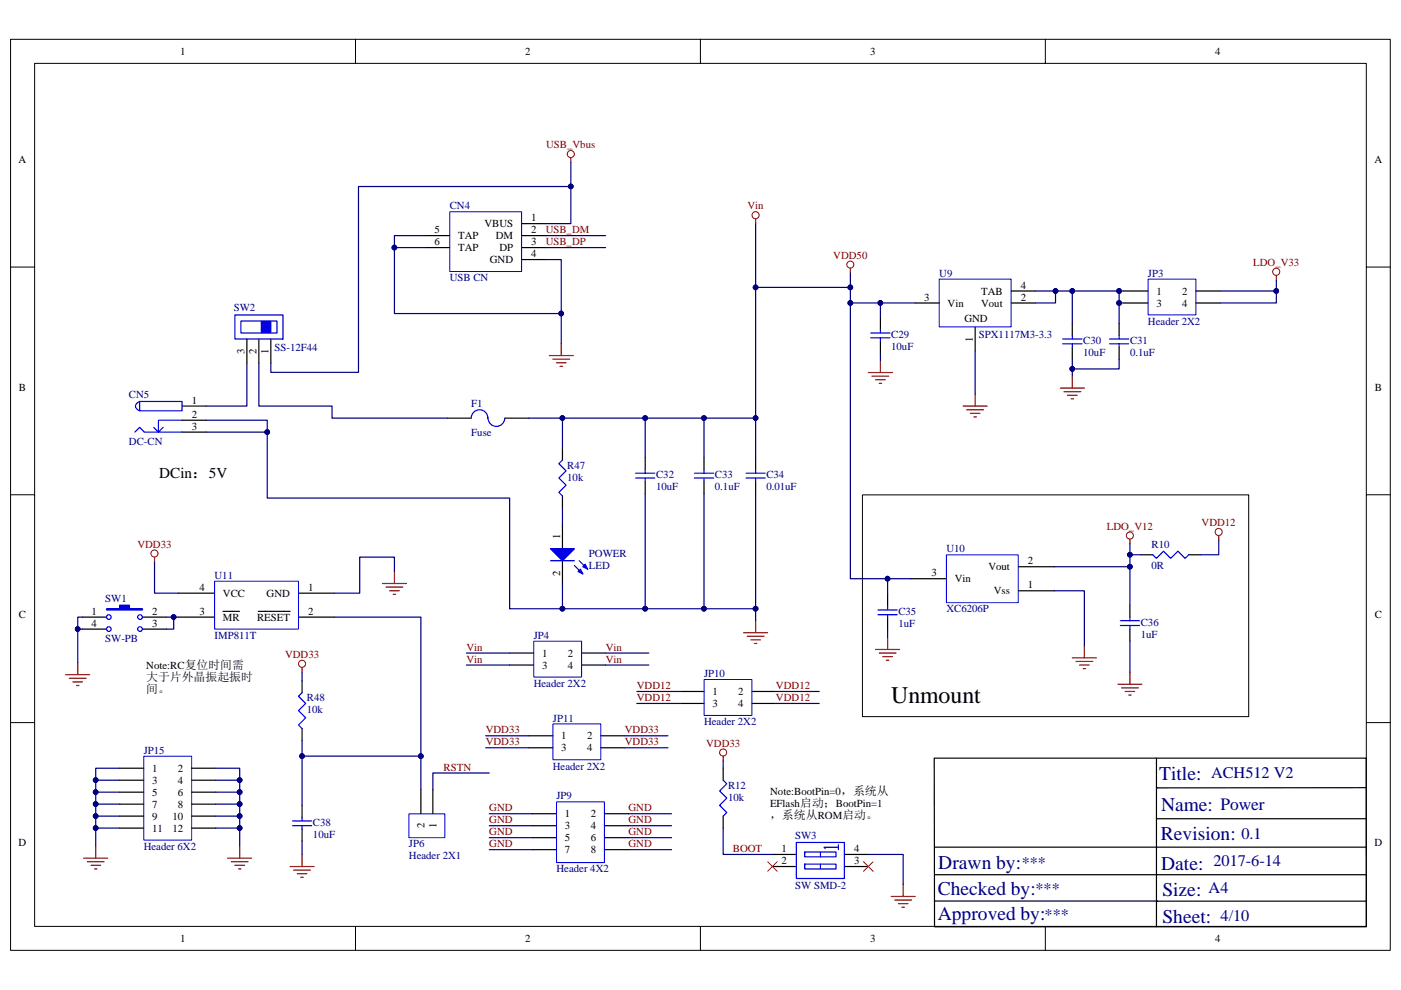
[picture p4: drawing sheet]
<svg xmlns="http://www.w3.org/2000/svg" width="297mm" height="210mm" viewBox="0 0 297 210" stroke-linecap="round" stroke-linejoin="round" font-family="sans-serif">
<path d="M2.2 8.3h292.6v193.3h-292.6z" fill="none" stroke="#000" stroke-width=".21"/>
<path d="M7.4 13.5h282.3v183h-282.3z" fill="#fff"/>
<g fill="none" stroke="#000" stroke-width=".21">
<path d="M7.3 13.4h282.4v183.1h-282.4zM75.4 8.3v5.1M148.5 8.3v5.1M221.6 8.3v5.1M2.2 56.6h5.1M289.7 56.6h5.1M2.2 104.9h5.1M289.7 104.9h5.1M2.2 153.3h5.1M289.7 153.3h5.1M75.4 196.5v5.1M148.5 196.5v5.1"/>
<path d="M221.6 196.5v5.1"/>
</g>
<path d="M198.2 179.7h91.5M245.2 160.8v35.8M245.2 173.7h44.4M245.3 167.1h-.1h44.4M289.6 160.8h-91.5v35.8h91.6v-35.7M198.1 185.5h47M198.2 191.1h46.9M245.3 185.5h44.4M245.3 191.1h44.4" fill="none" stroke="#000" stroke-width=".25"/>
<path d="M116.5 75.4h5M117.2 76.2h3.6M118 76.9h2M118.7 77.7h.5M119 72.9v2.5" fill="none" stroke="#800000" stroke-width=".25"/>
<path d="M95.4 44.9h15.2v12.7h-15.2z" fill="#fff"/>
<path d="M95.4 44.9h15.2v12.7h-15.2z" fill="none" stroke="#00f" stroke-width=".21"/>
<g fill="none" stroke="#000" stroke-width=".25">
<path d="M90.3 50h5M90.3 52.5h5M110.6 47.4h5.1M110.6 50h5.1M110.6 52.5h5.1M110.6 55.1h5.1M38.6 91.7h5.1M38.6 89.1h5.1M38.6 86.1h5.1M94.8 88.7h5.1M107 88.7h5.1M119.2 95v2.6"/>
<path d="M149.3 97.1v2.5M160.2 97.1v2.5M119.2 105.2v2.6M119.2 111.3v5.1M119.2 118.9v5.1M149.3 102.2v2.5M160.2 102.2v2.5"/>
</g>
<circle cx="121" cy="32.7" r=".75" fill="none" stroke="#800000" stroke-width=".21"/>
<path d="M121 33.4v1.1" fill="none" stroke="#800000" stroke-width=".25"/>
<g fill="none" stroke="#00f" stroke-width=".25">
<path d="M28.6 91.7l1-1.1 1 1.1h8M29.6 85.2h9v1.9h-9zM29.6 85.2a1.02 1.02 0 0 0-.6 1.5l.6 .4M32.6 90.6l1 1.1M34.6 90.6l-1 1.1M38.6 89.1h-5v2.6M99.9 88.6a1.76 1.76 0 0 1 1.8-1.7 1.76 1.76 0 0 1 1.7 1.8M103.5 88.7a1.77 1.77 0 0 0 1.7 1.7 1.77 1.77 0 0 0 1.8-1.7M119.2 97.6l-.7 .7 1.5 1.6-1.5 1.5 1.5 1.5-1.5 1.5 .7 .8M149.3 99.6v.8M160.2 99.6v.8M147.2 101.4h4.1"/>
<path d="M147.2 100.4h4.1M149.3 101.4v.8M158.2 101.4h4M158.2 100.4h4M160.2 101.4v.8"/>
</g>
<path d="M116.7 116.4h5.1l-2.6 2.5z" fill="#00f"/>
<path d="M116.7 116.4h5.1l-2.6 2.5zM121.8 120l1.8 1.7M122.8 118.9l1.8 1.8" fill="none" stroke="#00f" stroke-width=".25"/>
<path d="M122.6 121.2l.5-.5 .5 1z" fill="#00f"/>
<path d="M122.6 121.2l.5-.5 .5 1z" fill="none" stroke="#00f" stroke-width=".25"/>
<path d="M123.6 120.2l.5-.5 .5 1z" fill="#00f"/>
<path d="M116.7 118.9h5.1M123.6 120.2l.5-.5 .5 1z" fill="none" stroke="#00f" stroke-width=".25"/>
<path d="M160.2 46.4v1M180.3 56.9v1M204.2 86.1h5.1M205 86.9h3.5M205.7 87.7h2.1M206.5 88.4h.5M206.8 83.6v2.5M157.7 134.2h5M158.4 135h3.6M159.2 135.7h2M160 136.5h.5M160.2 131.7v2.5" fill="none" stroke="#800000" stroke-width=".25"/>
<g fill="none" stroke="#800000" stroke-width=".21">
<circle cx="160.2" cy="45.6" r=".75"/>
<circle cx="180.3" cy="56.1" r=".75"/>
</g>
<path d="M199.2 59.2h15.2v10.1h-15.2z" fill="#fff"/>
<path d="M199.1 59.2h15.3v10.1h-15.3z" fill="none" stroke="#00f" stroke-width=".21"/>
<path d="M194 64.3h5.1M206.8 69.4v5M214.4 64.3h5.1M214.4 61.7h5.1" fill="none" stroke="#000" stroke-width=".25"/>
<path d="M243.4 59.2h10.2v7.6h-10.2z" fill="#fff"/>
<path d="M243.4 59.2h10.2v7.6h-10.2z" fill="none" stroke="#00f" stroke-width=".21"/>
<path d="M186.7 67.3v2.6M186.7 72.4v2.6M238.3 61.7h5.1M238.3 64.3h5.1M253.6 61.7h5.1M253.6 64.3h5.1M136.8 97.1v2.5M136.8 102.2v2.5M64 144.4v2.5M64 154.5v2.6M64 170.8v2.6M64 175.9v2.5" fill="none" stroke="#000" stroke-width=".25"/>
<circle cx="270.6" cy="57.6" r=".75" fill="none" stroke="#800000" stroke-width=".21"/>
<path d="M270.6 58.4v1M184.1 79h5.1M184.9 79.8h3.5M186.7 76.5v2.5M185.6 80.5h2.1M186.4 81.3h.5M61.5 183.8h5.1M62.3 184.6h3.5M63 185.3h2.1M63.8 186.1h.5M64 181.2v2.6" fill="none" stroke="#800000" stroke-width=".25"/>
<g fill="none" stroke="#00f" stroke-width=".25">
<path d="M184.6 70.6h4.1M184.6 71.6h4.1M186.7 69.9v.7M186.7 71.6v.8M136.8 99.6v.8M134.8 101.4h4M134.8 100.4h4M136.8 101.4v.8M64 146.9l-.7 .8 1.5 1.5-1.5 1.5 1.5 1.6-1.5 1.5 .7 .7M62 174.1h4.1M62 175.1h4.1M64 173.4v.7"/>
<path d="M64 175.1v.8"/>
</g>
<path d="M86.7 172.6h7.6v5.1h-7.6z" fill="#fff"/>
<path d="M86.7 172.6h7.6v5.1h-7.6z" fill="none" stroke="#00f" stroke-width=".21"/>
<path d="M227.3 68.6v2.5M227.3 73.7v2.5M237.3 68.6v2.5M237.3 73.7v2.5M89.2 167.5v5.1M91.8 167.5v5.1" fill="none" stroke="#000" stroke-width=".25"/>
<path d="M227.3 79.8v2.5M224.8 82.3h5.1M225.6 83.1h3.5M226.3 83.8h2.1M227.1 84.6h.5" fill="none" stroke="#800000" stroke-width=".25"/>
<path d="M225.3 71.9h4.1M225.3 72.9h4.1M227.3 71.1v.8M227.3 72.9v.8M235.2 71.9h4.1M235.2 72.9h4.1M237.3 71.1v.8M237.3 72.9v.8" fill="none" stroke="#00f" stroke-width=".25"/>
<path d="M182.9 105h81.8v47h-81.8z" fill="#fff"/>
<path d="M182.9 105h81.8v47h-81.8z" fill="none" stroke="#000" stroke-width=".21"/>
<g fill="none" stroke="#800000" stroke-width=".25">
<path d="M239.6 114.4v1M185.6 137.8h5.1M186.4 138.5h3.6M187.2 139.3h2M188.2 135.2v2.6M227.3 139.5h5.1M229.9 137v2.5M187.9 140h.5M228.1 140.3h3.6M228.9 141.1h2M229.7 141.8h.5M237 145.1h5.1"/>
<path d="M237.8 145.9h3.5M238.5 146.7h2.1M239.3 147.4h.5M239.6 142.6v2.5"/>
</g>
<circle cx="239.6" cy="113.6" r=".75" fill="none" stroke="#800000" stroke-width=".21"/>
<path d="M188.2 126.1v2.5M188.2 131.1v2.6M239.6 128.4v2.5M239.6 133.4v2.6" fill="none" stroke="#000" stroke-width=".25"/>
<path d="M186.2 129.4h4M186.2 130.4h4M188.2 128.6v.8M188.2 130.4v.7M237.5 131.7h4.1M237.5 132.7h4.1M239.6 130.9v.8M239.6 132.7v.7" fill="none" stroke="#00f" stroke-width=".25"/>
<path d="M200.7 117.7h15.2v10.1h-15.2z" fill="#fff"/>
<g fill="none" stroke="#00f" stroke-width=".21">
<path d="M55.4 70.4h2M55.4 70.1h2M55.4 69.9h2M55.4 69.6h2M55.4 69.4h2M55.4 69.1h2M55.4 68.9h2M55.4 68.6h2M55.4 68.3h2M55.4 68.1v2.5M55.6 68.1v2.5M55.9 68.1v2.5"/>
<path d="M56.2 68.1v2.5M56.4 68.1v2.5M56.7 68.1v2.5M56.9 68.1v2.5M57.2 68.1v2.5M57.4 68.1v2.5M200.7 117.7h15.2v10.1h-15.2z"/>
</g>
<path d="M52.3 71.9v5.1M54.9 71.9v5.1M57.4 71.9v5.1M241.8 117.7h2.6M252 117.7h2.6M193 122.7h7.7M215.9 125.3h7.6M215.9 120.2h7.6" fill="none" stroke="#000" stroke-width=".25"/>
<path d="M258.4 113.6v1M81.1 123.8h5.1M81.8 124.5h3.6M82.6 125.3h2M83.4 126.1h.5M83.6 121.2v2.6M64 141.6v1" fill="none" stroke="#800000" stroke-width=".25"/>
<g fill="none" stroke="#800000" stroke-width=".21">
<circle cx="258.4" cy="112.8" r=".75"/>
<circle cx="64" cy="140.8" r=".75"/>
</g>
<path d="M49.8 66.8h10.2v5.1h-10.2zM51.1 68.1h7.6v2.5h-7.6zM244.4 117.7l.8 .7 1.5-1.5 1.5 1.5 1.5-1.5 1.6 1.5 .7-.7" fill="none" stroke="#00f" stroke-width=".25"/>
<path d="M113.2 136h10.1v7.6h-10.1z" fill="#fff"/>
<path d="M113.2 136h10.1v7.6h-10.1z" fill="none" stroke="#00f" stroke-width=".21"/>
<path d="M108.1 138.5h5M123.3 138.5h5.1M108.1 141.1h5M123.3 141.1h5.1" fill="none" stroke="#000" stroke-width=".25"/>
<path d="M118 170.1h10.1v12.9h-10.1z" fill="#fff"/>
<path d="M118 170.1h10.1v12.9h-10.1z" fill="none" stroke="#00f" stroke-width=".21"/>
<g fill="none" stroke="#000" stroke-width=".25">
<path d="M112.9 172.6h5.1M112.9 175.1h5.1M112.9 177.7h5.1M128.1 172.6h5.1M128.1 175.1h5.1M128.1 177.7h5.1M153.3 162.9v2.6M153.3 173.1v2.5M112.9 180.2h5.1M128.1 180.2h5.1M163.8 181.2h5M163.8 183.8h5"/>
<path d="M179 181.2h5.1M179 183.8h5.1"/>
</g>
<path d="M153.3 165.5l.8 .7-1.5 1.6 1.5 1.5-1.5 1.5 1.5 1.5-.8 .8M168.8 178.7h10.2v7.6h-10.2zM177.8 179.7h-3.1l.3 .3M177.8 179.2v1M170.6 180.7h6.6v1h-6.6zM170.6 183.3h6.6v1h-6.6zM173.9 180.7v1M173.9 183.3v1" fill="none" stroke="#00f" stroke-width=".25"/>
<path d="M153.3 160.4v1M189 190.1h5M189.7 190.9h3.6M190.5 191.7h2M191.2 192.4h.5M191.5 187.6v2.5" fill="none" stroke="#800000" stroke-width=".25"/>
<circle cx="153.3" cy="159.6" r=".75" fill="none" stroke="#800000" stroke-width=".21"/>
<path d="M117.3 153.6h10.1v7.5h-10.1z" fill="#fff"/>
<path d="M117.2 153.5h10.2v7.6h-10.2z" fill="none" stroke="#00f" stroke-width=".21"/>
<path d="M112.1 156.1h5.1M112.1 158.6h5.1M127.4 156.1h5.1M127.4 158.6h5.1" fill="none" stroke="#000" stroke-width=".25"/>
<path d="M149.3 144.1h10.1v7.6h-10.1z" fill="#fff"/>
<path d="M149.3 144.1h10.1v7.6h-10.1z" fill="none" stroke="#00f" stroke-width=".21"/>
<path d="M144.2 146.7h5.1M144.2 149.2h5.1M159.4 146.7h5.1M159.4 149.2h5.1" fill="none" stroke="#000" stroke-width=".25"/>
<path d="M162.7 182.8l2.1 2M164.8 182.8l-2.1 2M183.1 182.8l2 2M185.1 182.8l-2 2" fill="none" stroke="#f00" stroke-width=".21"/>
<path d="M163.3 166.5h25.9v9.4h-25.9z" fill="#fff"/>
<path d="M163.3 166.5h25.9v9.4h-25.9z" fill="none" stroke="#fff" stroke-width=".21"/>
<path d="M31 139.8h22.9v8.4h-22.9z" fill="#fff"/>
<path d="M31 139.8h22.9v8.4h-22.9z" fill="none" stroke="#fff" stroke-width=".21"/>
<path d="M45.5 123.3h17.8v10.1h-17.8z" fill="#fff"/>
<path d="M45.5 123.3h17.8v10.1h-17.8z" fill="none" stroke="#00f" stroke-width=".21"/>
<path d="M17.5 130.9h5.1M30.2 130.9h5.1M37.8 130.9h7.7M37.8 125.8h7.7M47.3 129.7h3.5M54.8 129.7h2.7M57.6 129.7h1.1M58.8 129.7h2.7M63.3 130.9h7.6M63.3 125.8h7.6" fill="none" stroke="#000" stroke-width=".25"/>
<path d="M22.6 129.1h2.8v-.7h2v.7h2.8v.3h-7.6z" fill-rule="evenodd" fill="#00f"/>
<g fill="none" stroke="#00f" stroke-width=".25">
<path d="M22.6 129.1h2.8v-.7h2v.7h2.8v.3h-7.6z"/>
<circle cx="23.1" cy="133.4" r=".5"/>
<circle cx="23.1" cy="130.9" r=".5"/>
<circle cx="29.7" cy="133.4" r=".49"/>
<circle cx="29.7" cy="130.9" r=".49"/>
</g>
<path d="M17.5 133.4h5.1M30.2 133.4h5.1" fill="none" stroke="#000" stroke-width=".25"/>
<path d="M32.8 118.2v1M13.9 143.1h5.1M14.7 143.9h3.6M15.4 144.6h2.1M16.2 145.4h.5M16.5 140.5v2.6" fill="none" stroke="#800000" stroke-width=".25"/>
<circle cx="32.7" cy="117.4" r=".75" fill="none" stroke="#800000" stroke-width=".21"/>
<g fill="none" stroke="#000080" stroke-width=".25">
<path d="M121 34.5v12.9h-5.3M121 39.6h-45v39.4h-18.6v-2M83.6 52.5h6.7M90.3 50h-6.7v16.5h35.4M115.7 52.5h12.7M115.7 50h12.7M115.7 55.1h3.3v17.8M160.2 47.4v13.6M180.3 57.9v6.4h13.7M270.6 59.4v4.9h-11.9M52.3 77v9.1h-8.6M54.9 77v9.1h15.5v2.6h24.4"/>
<path d="M180.3 64.3v58.4h12.7M180.3 61h-20.1v27.7M186.7 64.3v3M186.7 75v1.5M206.8 74.4v9.2M219.5 61.7h4.3v2.6h-4.3M223.8 61.7h14.5M227.3 61.7v6.9M227.3 76.2v3.6M237.3 76.2v2.1h-10M237.3 61.7v6.9M237.3 64.3h1"/>
<path d="M258.7 61.7h11.9M43.7 89.1h13v2.6h-13M56.7 91.7v13.9h51.4v23.5h11.1M112.1 88.7h7.1v6.3M119.2 88.7h17.6v8.4M136.8 88.7h12.5v8.4M149.3 88.7h10.9v8.4M32.8 119.2v6.6h5M119.2 107.8v3.5M136.8 104.7v24.4h-17.6v-5.1M149.3 104.7v24.4h-12.5M160.2 104.7v24.4h-10.9"/>
<path d="M239.6 115.4v4.8M239.6 117.7h2.2M258.4 114.6v3.1h-3.8M16.5 133.4h1M17.5 130.9h-1v9.6M35.3 130.9h2.5M36.8 130.9v2.5h-1.5M70.9 130.9h18.3v36.6M83.6 121.2v-3h-7.3v7.6h-5.4M98.9 138.5h9.2M128.4 138.5h9.2M160.2 129.1v2.6"/>
<path d="M188.2 122.7v3.4M188.2 133.7v1.5M223.5 125.3h6.4v11.7M223.5 120.2h16.1v8.2M239.6 136v6.6M64 142.6v1.8M64 157.1v13.7M98.9 141.1h9.2M103 156.1h9.1M103 158.6h9.1M128.4 141.1h9.2M132.5 156.1h9.1"/>
<path d="M132.5 158.6h9.1M135 146.7h9.2M135 149.2h9.2M164.5 146.7h9.2M164.5 149.2h9.2M64 178.4v2.8M64 160.4h25.2M103.7 172.6h9.2M103.7 175.1h9.2M103.7 177.7h9.2M103.7 164h-11.9v3.5M133.2 172.6h9.2"/>
<path d="M133.2 175.1h9.2M133.2 177.7h9.2M153.3 175.6v5.6h10.5M153.3 161.4v1.5M103.7 180.2h9.2M133.2 180.2h9.2M184.1 181.2h7.4v6.4"/>
</g>
<g fill="#000080" stroke="#000080" stroke-width=".21">
<circle cx="119" cy="66.5" r=".5"/>
<circle cx="83.6" cy="52.5" r=".49"/>
<circle cx="136.8" cy="129.1" r=".5"/>
<circle cx="119.2" cy="129.1" r=".5"/>
<circle cx="149.3" cy="129.1" r=".5"/>
<circle cx="160.2" cy="129.1" r=".5"/>
<circle cx="119.2" cy="88.7" r=".5"/>
<circle cx="136.8" cy="88.7" r=".5"/>
<circle cx="149.3" cy="88.7" r=".5"/>
<circle cx="160.2" cy="88.7" r=".5"/>
<circle cx="56.7" cy="91.6" r=".49"/>
<circle cx="121" cy="39.5" r=".5"/>
<circle cx="223.8" cy="61.7" r=".49"/>
<circle cx="227.3" cy="61.7" r=".49"/>
<circle cx="237.3" cy="61.7" r=".49"/>
<circle cx="270.6" cy="61.7" r=".49"/>
<circle cx="186.6" cy="64.3" r=".49"/>
<circle cx="180.3" cy="64.3" r=".49"/>
<circle cx="180.3" cy="60.9" r=".49"/>
<circle cx="237.3" cy="64.3" r=".49"/>
<circle cx="227.3" cy="78.2" r=".49"/>
<circle cx="188.2" cy="122.7" r=".5"/>
<circle cx="239.6" cy="120.2" r=".49"/>
<circle cx="239.6" cy="117.7" r=".49"/>
<circle cx="64" cy="160.4" r=".5"/>
<circle cx="89.2" cy="160.4" r=".5"/>
<circle cx="160.2" cy="60.9" r=".5"/>
<circle cx="16.5" cy="133.4" r=".49"/>
<circle cx="36.8" cy="130.9" r=".5"/>
</g>
<path d="M30.5 160.4h10.1v17.8h-10.1z" fill="#fff"/>
<path d="M30.5 160.4h10.1v17.8h-10.1z" fill="none" stroke="#00f" stroke-width=".21"/>
<path d="M25.4 162.9h5.1M25.4 165.5h5.1M25.4 168h5.1M25.4 170.6h5.1M25.4 173.1h5.1M25.4 175.6h5.1M40.6 162.9h5.1M40.6 165.5h5.1M40.6 168h5.1M40.6 170.6h5.1M40.6 173.1h5.1M40.6 175.6h5.1" fill="none" stroke="#000" stroke-width=".25"/>
<path d="M20.3 179.5v2.5M50.8 179.5v2.5M17.8 182h5M18.5 182.8h3.6M19.3 183.5h2M20 184.3h.5M48.3 182h5.1M49 182.8h3.6M49.8 183.5h2M50.6 184.3h.5" fill="none" stroke="#800000" stroke-width=".25"/>
<path d="M20.3 175.6h5.1M20.3 173.1h5.1M20.3 170.6h5.1M20.3 168h5.1M20.3 165.5h5.1M25.4 162.9h-5.1v16.6M45.7 162.9h5.1v16.6M45.7 175.6h5.1M45.7 173.1h5.1M45.7 170.6h5.1M45.7 168h5.1M45.7 165.5h5.1" fill="none" stroke="#000080" stroke-width=".25"/>
<g fill="#000080" stroke="#000080" stroke-width=".21">
<circle cx="20.3" cy="165.5" r=".5"/>
<circle cx="20.3" cy="168" r=".5"/>
<circle cx="20.3" cy="170.5" r=".5"/>
<circle cx="20.3" cy="173.1" r=".5"/>
<circle cx="20.3" cy="175.6" r=".5"/>
<circle cx="50.8" cy="165.5" r=".5"/>
<circle cx="50.8" cy="168" r=".5"/>
<circle cx="50.8" cy="170.5" r=".5"/>
<circle cx="50.8" cy="173.1" r=".5"/>
<circle cx="50.8" cy="175.6" r=".5"/>
</g>
<text font-size="5.1" x="189" y="149.1">Unmount</text>
<g font-size="4.1" fill="#000080">
<text x="245.8" y="165.5">Title:</text>
<text x="246.2" y="172.1">Name:</text>
<text x="246.1" y="178.1">Revision:</text>
<text x="198.9" y="184.2">Drawn by:</text>
<text x="246.2" y="184.4">Date:</text>
<text x="198.8" y="189.8">Checked by:</text>
<text x="246.4" y="190">Size:</text>
<text x="198.8" y="195.1">Approved by:</text>
<text x="246.4" y="195.7">Sheet:</text>
</g>
<text font-size="3.7" fill="#000080" x="258.7" y="171.9">Power</text>
<g font-size="3.5" fill="#000080">
<text x="256.8" y="165">ACH512 V2</text>
<text x="263.2" y="177.9">0.1</text>
<text x="216.6" y="184">***</text>
<text x="257.3" y="183.7">2017-6-14</text>
<text x="219.6" y="189.6">***</text>
<text x="256.2" y="189.5">A4</text>
<text x="221.5" y="195">***</text>
<text x="258.8" y="195.3">4/10</text>
</g>
<text font-size="3.2" x="33.8" y="101.4">DCin：5V</text>
<g font-size="2.5">
<text x="31" y="144.4">大于片外晶振起振时</text>
<text x="31" y="146.9">间。</text>
<text x="163.3" y="173.6">，系统从ROM启动。</text>
</g>
<g font-size="2.3">
<text x="38.2" y="11.7">1</text>
<text x="111.4" y="11.7">2</text>
<text x="184.5" y="11.7">3</text>
<text x="257.6" y="11.7">4</text>
<text x="4" y="34.5">A</text>
<text x="291.4" y="34.5">A</text>
<text x="112.6" y="46.9">1</text>
<text x="92.2" y="49.5">5</text>
<text x="92.2" y="52">6</text>
<text x="97.1" y="50.8">TAP</text>
<text x="97.1" y="53.3">TAP</text>
<text x="102.7" y="48.2">VBUS</text>
<text x="105.1" y="50.8">DM</text>
<text x="105.9" y="53.3">DP</text>
<text x="112.6" y="49.5">2</text>
<text x="112.6" y="52">3</text>
<text x="103.8" y="55.9">GND</text>
<text x="112.6" y="54.6">4</text>
<text x="196" y="63.8">3</text>
<text x="200.9" y="65">Vin</text>
<text x="208" y="65">Vout</text>
<text x="208" y="62.5">TAB</text>
<text x="216.4" y="63.8">2</text>
<text x="216.4" y="61.2">4</text>
<text x="245.2" y="62.5">1</text>
<text x="245.2" y="65">3</text>
<text x="250.6" y="62.5">2</text>
<text x="250.6" y="65">4</text>
<text x="204.5" y="68.4">GND</text>
<text x="51.9" y="75.1" transform="rotate(-90 51.9 75.1)">3</text>
<text x="54.4" y="75.1" transform="rotate(-90 54.4 75.1)">2</text>
<text x="56.9" y="75.1" transform="rotate(-90 56.9 75.1)">1</text>
<text x="206.3" y="72.5" transform="rotate(-90 206.3 72.5)">1</text>
<text x="4" y="82.8">B</text>
<text x="291.5" y="82.8">B</text>
<text x="40.7" y="88.6">2</text>
<text x="40.7" y="85.6">1</text>
<text x="40.7" y="91.2">3</text>
<text x="118.8" y="114.4" transform="rotate(-90 118.8 114.4)">1</text>
<text x="217.9" y="119.7">2</text>
<text x="42.3" y="125.3">4</text>
<text x="65.3" y="125.3">1</text>
<text x="118.8" y="122.1" transform="rotate(-90 118.8 122.1)">2</text>
<text x="197.5" y="122.3">3</text>
<text x="202.4" y="123.5">Vin</text>
<text x="209.5" y="121">Vout</text>
<text x="217.9" y="124.8">1</text>
<text x="4" y="131.2">C</text>
<text x="19.4" y="130.4">1</text>
<text x="32.3" y="130.4">2</text>
<text x="42.3" y="130.4">3</text>
<text x="47.3" y="131.7">MR</text>
<text x="47.3" y="126.6">VCC</text>
<text x="54.5" y="131.7">RESET</text>
<text x="56.5" y="126.6">GND</text>
<text x="65.3" y="130.4">2</text>
<text x="210.7" y="126.1">Vss</text>
<text x="291.5" y="131.2">C</text>
<text x="19.4" y="132.9">4</text>
<text x="32.3" y="132.9">3</text>
<text x="31" y="141.8">Note:RC复位时间需</text>
<text x="114.9" y="139.3">1</text>
<text x="114.9" y="141.8">3</text>
<text x="120.4" y="139.3">2</text>
<text x="120.4" y="141.8">4</text>
<text x="151.1" y="147.4">1</text>
<text x="151.1" y="150">3</text>
<text x="156.5" y="147.4">2</text>
<text x="156.5" y="150">4</text>
<text x="119" y="156.8">1</text>
<text x="119" y="159.4">3</text>
<text x="124.5" y="156.8">2</text>
<text x="124.5" y="159.4">4</text>
<text x="32.3" y="163.7">1</text>
<text x="32.3" y="166.3">3</text>
<text x="37.7" y="163.7">2</text>
<text x="37.7" y="166.3">4</text>
<text x="32.3" y="168.8">5</text>
<text x="32.3" y="171.3">7</text>
<text x="32.3" y="173.9">9</text>
<text x="36.6" y="173.9">10</text>
<text x="37.7" y="168.8">6</text>
<text x="37.7" y="171.3">8</text>
<text x="119.8" y="173.4">1</text>
<text x="125.2" y="173.4">2</text>
<text x="163.3" y="168.6">Note:BootPin=0，系统从</text>
<text x="163.3" y="171.1">EFlash启动；BootPin=1</text>
<text x="4" y="179.5">D</text>
<text x="32.3" y="176.4">11</text>
<text x="36.6" y="176.4">12</text>
<text x="90" y="175.5" transform="rotate(-90 90 175.5)">2</text>
<text x="92.6" y="175.5" transform="rotate(-90 92.6 175.5)">1</text>
<text x="119.8" y="175.9">3</text>
<text x="119.8" y="178.5">5</text>
<text x="125.2" y="175.9">4</text>
<text x="125.2" y="178.5">6</text>
<text x="291.4" y="179.5">D</text>
<text x="119.8" y="181">7</text>
<text x="125.2" y="181">8</text>
<text x="165.7" y="180.7">1</text>
<text x="165.7" y="183.3">2</text>
<text x="181.1" y="180.7">4</text>
<text x="181.1" y="183.3">3</text>
<text x="38.2" y="199.8">1</text>
<text x="111.4" y="199.8">2</text>
<text x="184.5" y="199.8">3</text>
<text x="257.6" y="199.8">4</text>
</g>
<g font-size="2.3" fill="#800000">
<text x="115.8" y="31.4">USB_Vbus</text>
<text x="158.5" y="44.4">Vin</text>
<text x="115.7" y="49.5">USB_DM</text>
<text x="115.7" y="52">USB_DP</text>
<text x="176.7" y="54.9">VDD50</text>
<text x="265.7" y="56.4">LDO_V33</text>
<text x="234.7" y="112.4">LDO_V12</text>
<text x="254.8" y="111.6">VDD12</text>
<text x="29.1" y="116.2">VDD33</text>
<text x="60.4" y="139.6">VDD33</text>
<text x="98.9" y="138">Vin</text>
<text x="98.9" y="140.6">Vin</text>
<text x="128.4" y="138">Vin</text>
<text x="128.4" y="140.6">Vin</text>
<text x="135" y="146.2">VDD12</text>
<text x="135" y="148.7">VDD12</text>
<text x="164.5" y="146.2">VDD12</text>
<text x="164.5" y="148.7">VDD12</text>
<text x="103" y="155.6">VDD33</text>
<text x="132.5" y="155.6">VDD33</text>
<text x="103" y="158.1">VDD33</text>
<text x="132.5" y="158.1">VDD33</text>
<text x="149.7" y="158.4">VDD33</text>
<text x="94.1" y="163.5">RSTN</text>
<text x="103.7" y="172.1">GND</text>
<text x="133.2" y="172.1">GND</text>
<text x="103.7" y="174.6">GND</text>
<text x="103.7" y="177.2">GND</text>
<text x="103.7" y="179.7">GND</text>
<text x="133.2" y="174.6">GND</text>
<text x="133.2" y="177.2">GND</text>
<text x="133.2" y="179.7">GND</text>
<text x="155.4" y="180.7">BOOT</text>
</g>
<g font-size="2.3" fill="#000080">
<text x="95.4" y="44.4">CN4</text>
<text x="95.4" y="59.7">USB CN</text>
<text x="199.1" y="58.7">U9</text>
<text x="243.4" y="58.7">JP3</text>
<text x="49.5" y="66.1">SW2</text>
<text x="189" y="71.7">C29</text>
<text x="207.5" y="71.7">SPX1117M3-3.3</text>
<text x="243.4" y="68.9">Header 2X2</text>
<text x="58.2" y="74.5">SS-12F44</text>
<text x="189" y="74.2">10uF</text>
<text x="229.7" y="72.9">C30</text>
<text x="229.7" y="75.5">10uF</text>
<text x="239.6" y="72.9">C31</text>
<text x="239.6" y="75.5">0.1uF</text>
<text x="27.3" y="84.4">CN5</text>
<text x="99.9" y="86.4">F1</text>
<text x="27.3" y="94.5">DC-CN</text>
<text x="99.9" y="92.5">Fuse</text>
<text x="120.3" y="99.4">R47</text>
<text x="120.3" y="101.9">10k</text>
<text x="139.1" y="101.4">C32</text>
<text x="151.6" y="101.4">C33</text>
<text x="162.5" y="101.4">C34</text>
<text x="139.1" y="103.9">10uF</text>
<text x="151.6" y="103.9">0.1uF</text>
<text x="162.5" y="103.9">0.01uF</text>
<text x="124.9" y="118.2">POWER</text>
<text x="200.7" y="117.2">U10</text>
<text x="244.2" y="116.2">R10</text>
<text x="45.5" y="122.8">U11</text>
<text x="124.9" y="120.7">LED</text>
<text x="244.2" y="120.7">0R</text>
<text x="22.3" y="127.6">SW1</text>
<text x="190.5" y="130.4">C35</text>
<text x="200.7" y="129.9">XC6206P</text>
<text x="22.3" y="136.2">SW-PB</text>
<text x="45.5" y="135.5">IMP811T</text>
<text x="113.2" y="135.5">JP4</text>
<text x="190.5" y="132.9">1uF</text>
<text x="241.9" y="132.7">C36</text>
<text x="241.9" y="135.2">1uF</text>
<text x="149.3" y="143.6">JP10</text>
<text x="65.1" y="148.7">R48</text>
<text x="113.2" y="145.7">Header 2X2</text>
<text x="65.1" y="151.3">10k</text>
<text x="117.2" y="153">JP11</text>
<text x="149.3" y="153.8">Header 2X2</text>
<text x="30.5" y="159.9">JP15</text>
<text x="117.2" y="163.2">Header 2X2</text>
<text x="154.4" y="167.3">R12</text>
<text x="118" y="169.6">JP9</text>
<text x="154.4" y="169.8">10k</text>
<text x="66.4" y="175.2">C38</text>
<text x="66.4" y="177.7">10uF</text>
<text x="86.7" y="179.7">JP6</text>
<text x="168.6" y="177.9">SW3</text>
<text x="30.5" y="180.2">Header 6X2</text>
<text x="86.7" y="182.3">Header 2X1</text>
<text x="118" y="185">Header 4X2</text>
<text x="168.6" y="188.6">SW SMD-2</text>
</g>
</svg>
